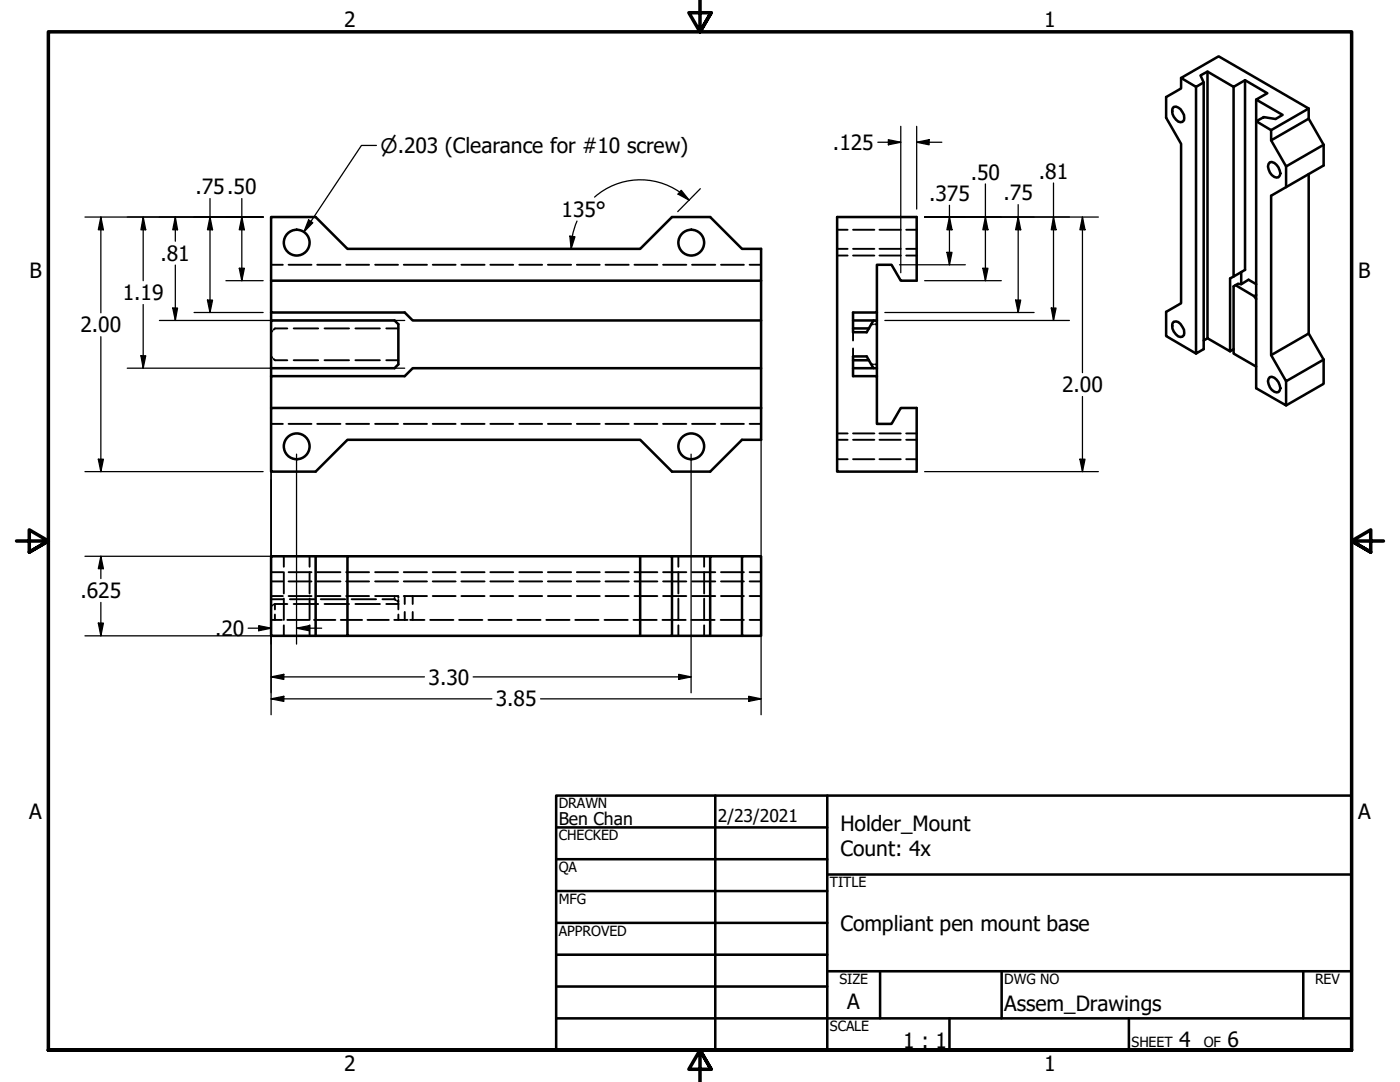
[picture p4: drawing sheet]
<svg xmlns="http://www.w3.org/2000/svg" width="279mm" height="216mm" viewBox="0 0 279 216" stroke-linecap="round" stroke-linejoin="round" font-family="sans-serif">
<!-- layer: Hidden (ANSI) -->
<g fill="none" stroke="#000" stroke-width=".38">
<path d="M54.1 52.8h2.4M57.6 52.8h4.6M63.3 52.8h4.6M69.1 52.8h4.6M74.9 52.8h4.5M80.6 52.8h4.6M86.4 52.8h4.5M92.1 52.8h4.6M97.9 52.8h4.5M103.6 52.8h4.6M109.3 52.8h4.7M115.1 52.8h4.6"/>
<path d="M120.8 52.8h4.7M126.6 52.8h4.6M132.3 52.8h4.7M138.1 52.8h4.6M143.9 52.8h4.6M149.6 52.8h2.3M167.1 49.7h2.1M167.1 45.8h2.1M167.1 51h2.1M170.2 49.7h4.3M170.2 45.8h4.3M170.2 51h4.3"/>
<path d="M175.5 49.7h4.3M175.5 45.8h4.3M175.5 51h4.3M180.8 49.7h2.1M180.8 45.8h2.1M180.8 51h2.1M54.1 71.1l.3 .3M54.4 66l-.3 .3M54.6 71.6l.3 .3h2.4M57.3 65.5h-2.4l-.3 .3M58.6 71.9h4.9M58.6 65.5h4.9"/>
<path d="M64.8 71.9h4.9M64.8 65.5h4.9M70.9 71.9h4.9M70.9 65.5h4.9M77.1 71.9h2.4M77.1 65.5h2.4M170.2 66.3v1.6M170.2 69.5v1.6M173.9 72.7h.3M173.9 64.7h.3M174.6 72.7h.4M174.6 64.7h.4"/>
<path d="M54.1 84.6h2.4M57.6 84.6h4.6M63.3 84.6h4.6M69.1 84.6h4.6M74.9 84.6h4.5M80.6 84.6h4.6M86.4 84.6h4.5M92.1 84.6h4.6M97.9 84.6h4.5M103.6 84.6h4.6M109.3 84.6h4.7M115.1 84.6h4.6"/>
<path d="M120.8 84.6h4.7M126.6 84.6h4.6M132.3 84.6h4.7M138.1 84.6h4.6M143.9 84.6h4.6M149.6 84.6h2.3M167.1 87.8h2.1M167.1 91.6h2.1M167.1 86.5h2.1M170.2 87.8h4.3M170.2 91.6h4.3M170.2 86.5h4.3"/>
<path d="M175.5 87.8h4.3M175.5 91.6h4.3M175.5 86.5h4.3M180.8 87.8h2.1M180.8 91.6h2.1M180.8 86.5h2.1M54.1 114.2h2.4M54.1 116h2.4M54.1 118.9h2.4M54.1 119.6h2.5M56.6 111v2.1M56.6 114.2v4.2"/>
<path d="M56.6 119.4v4.3M57.6 114.2h4.6M57.6 116h4.6M57.6 118.9h4.6M57.8 119.6h4.9M61.8 111v2.1M61.8 114.2v4.2M61.8 119.4v4.3M63.3 114.2h4.6M63.3 116h4.6M63.3 118.9h4.6M64 119.6h4.9"/>
<path d="M69.1 114.2h4.6M69.1 116h4.6M69.1 118.9h4.6M70.2 119.6h4.9M74.9 114.2h4.5M74.9 116h4.5M74.9 118.9h4.5M76.3 119.6h2.4M78.7 119.6l.3 .2M78.7 118.9v.2M78.7 119.4v.2M79.5 119.7v.3l-.3-.1"/>
<path d="M79.5 118.9v.4M80.6 114.2h4.6M80.6 116h4.6M80.6 118.9h4.6M80.8 118.9v1.6M82.4 118.9v1.6M86.4 114.2h4.5M86.4 116h4.5M86.4 118.9h4.5M92.1 114.2h4.6M92.1 116h4.6M92.1 118.9h4.6"/>
<path d="M97.9 114.2h4.5M97.9 116h4.5M97.9 118.9h4.5M103.6 114.2h4.6M103.6 116h4.6M103.6 118.9h4.6M109.3 114.2h4.7M109.3 116h4.7M109.3 118.9h4.7M115.1 114.2h4.6M115.1 116h4.6M115.1 118.9h4.6"/>
<path d="M120.8 114.2h4.7M120.8 116h4.7M120.8 118.9h4.7M126.6 114.2h4.6M126.6 116h4.6M126.6 118.9h4.6M132.3 114.2h4.7M132.3 116h4.7M132.3 118.9h4.7M135.4 111v2.1M135.4 114.2v4.2M135.4 119.4v4.3"/>
<path d="M138.1 114.2h4.6M138.1 116h4.6M138.1 118.9h4.6M140.5 111v2.1M140.5 114.2v4.2M140.5 119.4v4.3M143.9 114.2h4.6M143.9 116h4.6M143.9 118.9h4.6M149.6 114.2h2.3M149.6 116h2.3M149.6 118.9h2.3"/>
<path d="M54.1 123.7h2.2M54.4 120.8l-.3 .2M54.6 120.6l.3-.1v1.1M54.9 122.6v1.1M54.9 120.5h2.4M56.6 124.8v2.1M57.3 123.7h4.3M58.6 120.5h4.9M61.8 124.8v2.1M62.7 123.7h4.2M64.8 120.5h4.9M68 123.7h4.3"/>
<path d="M70.9 120.5h4.9M73.3 123.7h4.3M77.1 120.5h2.4M78.7 123.7h2.6M79.5 120v.2M79.5 120.3v1.3M79.5 122.6v1.1M80.8 122.1v1.6M81.9 123.7h2.8M82.4 122.1v1.6M85.9 123.7h4.6M91.6 123.7h4.7"/>
<path d="M97.5 123.7h4.6M103.3 123.7h4.6M109 123.7h4.7M114.8 123.7h4.6M120.6 123.7h4.7M126.4 123.7h4.7M132.2 123.7h4.6M135.4 124.8v2.1M138 123.7h4.6M140.5 124.8v2.1M143.8 123.7h4.7M149.6 123.7h2.3"/>
</g>
<!-- layer: Visible (ANSI) -->
<g fill="none" stroke="#000" stroke-width=".51">
<path d="M235.7 15.6l7.5-4.4 18 10.5-7.5 4.3-3-1.8 1.5-.8 2.4 .3 1.4-.8-5.3-3 2.2-1.3-4.4-2.6-2.3 1.3-5.2-3-1.4 .7 .6 1.4-1.5 .9zM235.7 15.6v2.1l-3 1.7v4.1l3 5.2v31.8l-3 1.7v4.9l6 3.4M240.2 16.4v53.3l-1.5 .8v-53.2M241 14.3v53.2l4.5 2.6v-14.5l.7-.4M248.5 16v37.8l-2.3 1.4v-37.9M250.7 19.9v57.6l6 3.4v-4.8M234.3 21.3a2.04 2.04 0 0 1 2 2.3v.4l-.3 .3a1.47 1.47 0 0 1-1.7-1 1.65 1.65 0 0 1 0-2zM253.4 32.4a1.77 1.77 0 0 1 2 1.6l.1 .6-.4 .8a2.01 2.01 0 0 1-1.9-2.7zM253.7 28l3 5.2 7.5-4.3M256.7 33.2v4.1M261.2 21.7v2l-7.5 4.3v-2M261.2 34.7v31.8"/>
<path d="M261.2 23.7l3 5.2M264.2 28.9v4.1l-10.5 6.1v31.8l7.5-4.4 3 5.3M54.1 56v-12.7h8.9l6.3 6.4h58.5l6.3-6.4h7.6l6.4 6.4h3.8v31.7M151.9 56h-97.8v6.4h26.7l1.6 1.5h69.5M167.1 43.3h15.8v12.7h-3.1l-1.9-3.2h-2.9v9.6h-4.8v3.9h2.8l1.3-2.4h.7v9.6h-.7l-1.3-2.4h-2.8v4h4.8v9.5h2.9l1.9-3.2h3.1v12.7h-15.8zM246.6 56.9l3.7 2.2M247.7 54.3v2.4M250.7 58.9l-.4 .2 .4 .6M250.7 56.7l-1.5-.9-1.5 .9-.6-.1-.9 .6v13.3l4.5 2.7M54.1 63.9h24.6l.8 .8v8l-.8 .8h-24.6zM54.1 62.4v1.5M54.1 73.5v1.6"/>
<path d="M151.9 73.5h-69.5l-1.6 1.6h-26.7v6.3M170.2 73.5h4.1M170.2 63.9h4.1M170.2 71.9h3.2M170.2 65.5h3.2M175 62.4v1.5M175 73.5v1.6M234.3 64.2a1.41 1.41 0 0 1 1.7 1 1.41 1.41 0 0 1 0 2 1.47 1.47 0 0 1-1.7-1 1.65 1.65 0 0 1 0-2zM241 67.5l-.8 .4M246.2 69.7l-.7 .4M253.4 75.2a1.77 1.77 0 0 1 2 1.7l.1 .6-.4 .7a2.01 2.01 0 0 1-1.9-2.6zM253.7 70.9l3 5.2 7.5-4.3"/>
<path d="M264.2 71.8v4.8l-7.5 4.3M54.1 81.4h97.8v6.4h-3.8l-6.4 6.3h-7.6l-6.3-6.3h-58.5l-6.3 6.3h-8.9zM63 111h-8.9v15.9h8.9M69.3 111h-6.3v15.9M127.8 111h6.3v15.9h-6.3M134.1 111h7.6M148.1 111h3.8v15.9h-3.8zM148.1 111h-6.4v15.9h-7.6M63 126.9h6.3v-15.9h58.5v15.9h-58.5M141.7 126.9h6.4"/>
<circle cx="59.2" cy="48.4" r="2.57"/>
<circle cx="138" cy="48.4" r="2.57"/>
<circle cx="59.2" cy="89.1" r="2.57"/>
<circle cx="138" cy="89.1" r="2.57"/>
</g>
<!-- layer: Border (ANSI) -->
<path d="M139.7 0v6.3l-2.2-3.8h4.4l-2.2 3.8 2.2-3.8M3.3 107.9h6.4l-3.9-2.2v4.5l3.9-2.3-3.9 2.3M276.1 107.9h-6.4l3.9-2.2v4.5l-3.9-2.3 3.9 2.3M9.7 209.5v-203.2h260v203.2h-260h260M141.9 213.4l-2.2-3.9 2.2 3.9h-4.4l2.2-3.9v6.4" fill="none" stroke="#000" stroke-width=".7"/>
<!-- layer: Title (ANSI) -->
<g fill="none" stroke="#000" stroke-width=".51">
<path d="M111 158.8h158.7v50.7h-158.7zM142.7 158.8v50.7M165.1 158.8v50.7M111 165.1h54.1M111 171.4h54.1M111 177.8h54.1M165.1 174.5h104.6M111 184.1h54.1M111 190.5h54.1M111 196.8h54.1M165.1 193.8h104.6M175.6 193.8v9.4"/>
<path d="M199.9 193.8v9.4M260.1 193.8v9.4M111 203.2h158.7M189.5 203.2v6.3M225.3 203.2v6.3"/>
</g>
<!-- layer: Dimension (ANSI) -->
<g fill="none" stroke="#000" stroke-width=".25">
<path d="M41.9 39.6v22.8M48.3 39.6v16.4M75.1 29h-3l-11.5 17.3M135.6 38.4l1.9 1.5M135.6 38.3a13.8 13.8 0 0 0-16.9 1M136 38l1.5 1.9-2.2-1.2zM139.8 37.7l-4.5 4.5M175.2 28.4h4.6M177.3 27.9l2.5 .5-2.5 .5zM179.8 25.2v29.2M182.9 28.4l2.5-.5v1zM182.9 28.4h5.1"/>
<path d="M182.9 25.2v16.5M196.7 36.7v19.3M210.2 36.5v27.4M17 43.3h35.5M20.1 43.3l.5 2.5h-1zM20.1 43.3v19.1M28.6 43.3l.5 2.5h-1zM28.6 43.3v12.7M35 43.3l.4 2.5h-.9zM35 43.3v4.8M35 52.9v11M41.4 59.9h1l-.5 2.5z"/>
<path d="M41.9 43.3l.5 2.5h-1zM45.1 56h7.4M47.8 53.5h1l-.5 2.5zM48.3 43.3l.5 2.5h-1zM61.6 43.9l.8 .5-1.8 1.9zM113.7 47.1l1 .1-.7 2.5zM114.2 47.2l-.2 2.5M115.2 44.1l-1 3.1M179.5 52.8h13.2M184.5 43.3h34.7M184.5 56h15.3M189 50.4h1l-.5 2.4z"/>
<path d="M189.5 43.3l.5 2.5h-1zM189.5 41v11.8M196.2 53.5h1l-.5 2.5zM196.7 43.3l.5 2.5h-1zM202.7 59.9h1l-.5 2.5zM203.2 43.3l.5 2.5h-1zM203.2 40.8v21.6M210.2 43.3l.6 2.5h-1zM216 43.3l.5 2.5h-1zM216 43.3v31.1M20.1 67.2v26.9M25.4 73.5h55.4"/>
<path d="M28.1 71h1l-.5 2.5zM28.6 60.8v12.7M31.8 63.9h49M34.5 61.5h.9l-.4 2.4zM38.7 62.4h13.8M176.6 62.4h29.8M176.6 63.9h36.8M209.8 61.5h1l-.6 2.4zM216 79.1v15M17 94.1h35.5M19.6 91.6h1l-.5 2.5zM54.1 83v59.6"/>
<path d="M59.2 90.6v37.9M137.9 90.6v47.6M151.9 83v59.6M184.5 94.1h34.7M215.5 91.6h1l-.5 2.5zM17 111h50.8M20.1 111l.5 2.5h-1zM20.1 111v4.4M17 126.9h50.8M19.6 124.3h1l-.5 2.6zM20.1 120.2v6.7M49.5 125.3h4.6"/>
<path d="M51.6 124.8l2.5 .5-2.5 .6zM54.1 139.4l2.5-.5v1.1zM54.1 135.1l2.5-.5v1zM54.1 139.4h44.1M54.1 135.1h30.6M59.2 125.3l2.5-.5v1.1zM59.2 125.3h5M94.4 135.1h43.5M107.9 139.4h44M135.4 134.6l2.5 .5-2.5 .5zM149.4 138.9l2.5 .5-2.5 .6z"/>
</g>
<g fill="#000">
<path d="M136 38l1.5 1.9-2.2-1.2z" fill-rule="evenodd"/>
<path d="M177.3 27.9l2.5 .5-2.5 .5z" fill-rule="evenodd"/>
<path d="M182.9 28.4l2.5-.5v1z" fill-rule="evenodd"/>
<path d="M20.1 43.3l.5 2.5h-1z" fill-rule="evenodd"/>
<path d="M28.6 43.3l.5 2.5h-1z" fill-rule="evenodd"/>
<path d="M35 43.3l.4 2.5h-.9z" fill-rule="evenodd"/>
<path d="M41.4 59.9h1l-.5 2.5z" fill-rule="evenodd"/>
<path d="M41.9 43.3l.5 2.5h-1z" fill-rule="evenodd"/>
<path d="M47.8 53.5h1l-.5 2.5z" fill-rule="evenodd"/>
<path d="M48.3 43.3l.5 2.5h-1z" fill-rule="evenodd"/>
<path d="M61.6 43.9l.8 .5-1.8 1.9z" fill-rule="evenodd"/>
<path d="M113.7 47.1l1 .1-.7 2.5z" fill-rule="evenodd"/>
<path d="M189 50.4h1l-.5 2.4z" fill-rule="evenodd"/>
<path d="M189.5 43.3l.5 2.5h-1z" fill-rule="evenodd"/>
<path d="M196.2 53.5h1l-.5 2.5z" fill-rule="evenodd"/>
<path d="M196.7 43.3l.5 2.5h-1z" fill-rule="evenodd"/>
<path d="M202.7 59.9h1l-.5 2.5z" fill-rule="evenodd"/>
<path d="M203.2 43.3l.5 2.5h-1z" fill-rule="evenodd"/>
<path d="M210.2 43.3l.6 2.5h-1z" fill-rule="evenodd"/>
<path d="M216 43.3l.5 2.5h-1z" fill-rule="evenodd"/>
<path d="M28.1 71h1l-.5 2.5z" fill-rule="evenodd"/>
<path d="M34.5 61.5h.9l-.4 2.4z" fill-rule="evenodd"/>
<path d="M209.8 61.5h1l-.6 2.4z" fill-rule="evenodd"/>
<path d="M19.6 91.6h1l-.5 2.5z" fill-rule="evenodd"/>
<path d="M215.5 91.6h1l-.5 2.5z" fill-rule="evenodd"/>
<path d="M20.1 111l.5 2.5h-1z" fill-rule="evenodd"/>
<path d="M19.6 124.3h1l-.5 2.6z" fill-rule="evenodd"/>
<path d="M51.6 124.8l2.5 .5-2.5 .6z" fill-rule="evenodd"/>
<path d="M54.1 139.4l2.5-.5v1.1z" fill-rule="evenodd"/>
<path d="M54.1 135.1l2.5-.5v1z" fill-rule="evenodd"/>
<path d="M59.2 125.3l2.5-.5v1.1z" fill-rule="evenodd"/>
<path d="M135.4 134.6l2.5 .5-2.5 .5z" fill-rule="evenodd"/>
<path d="M149.4 138.9l2.5 .5-2.5 .6z" fill-rule="evenodd"/>
</g>
<g font-size="4.2">
<text x="68.7" y="5.3">2</text>
<text x="208.4" y="5.3">1</text>
<text x="166.2" y="29.9">.125</text>
<text x="193.7" y="35.9">.50</text>
<text x="207.3" y="35.7">.81</text>
<text x="39" y="38.7">.75.50</text>
<text x="185.4" y="40.1">.375</text>
<text x="200.3" y="40">.75</text>
<text x="112.1" y="43.2">135°</text>
<text x="32" y="52.1">.81</text>
<text x="5.9" y="55.5">B</text>
<text x="24.5" y="59.9">1.19</text>
<text x="271.1" y="55.5">B</text>
<text x="16.1" y="66.3">2.00</text>
<text x="212" y="78.2">2.00</text>
<text x="16.1" y="119.4">.625</text>
<text x="42.9" y="126.9">.20</text>
<text x="85.5" y="136.6">3.30</text>
<text x="98.9" y="141">3.85</text>
<text x="5.8" y="163.4">A</text>
<text x="167.8" y="165.8">Holder_Mount</text>
<text x="271" y="163.4">A</text>
<text x="167.8" y="170.8">Count: 4x</text>
<text x="167.8" y="185.9">Compliant pen mount base</text>
<text x="169.1" y="201.3">A</text>
<text x="200.4" y="201.8">Assem_Drawings</text>
<text x="180.3" y="209">1 : 1</text>
<text x="235.3" y="209">4</text>
<text x="245" y="209">6</text>
<text x="68.7" y="213.6">2</text>
<text x="208.4" y="213.6">1</text>
</g>
<text font-size="4" x="75.9" y="30.5">⌀.203 (Clearance for #10 screw)</text>
<g font-size="3.5">
<text x="111.5" y="164.5">Ben Chan</text>
<text x="143.3" y="164">2/23/2021</text>
</g>
<g font-size="2.8">
<text x="111.5" y="161.3">DRAWN</text>
<text x="111.5" y="167.7">CHECKED</text>
<text x="111.5" y="174.1">QA</text>
<text x="165.6" y="177">TITLE</text>
<text x="111.5" y="180.4">MFG</text>
<text x="111.5" y="186.8">APPROVED</text>
<text x="167.5" y="196.4">SIZE</text>
<text x="200.4" y="196.4">DWG NO</text>
<text x="262.4" y="196.3">REV</text>
<text x="165.6" y="205.8">SCALE</text>
<text x="225.8" y="209">SHEET</text>
<text x="240.2" y="209">OF</text>
</g>
</svg>
